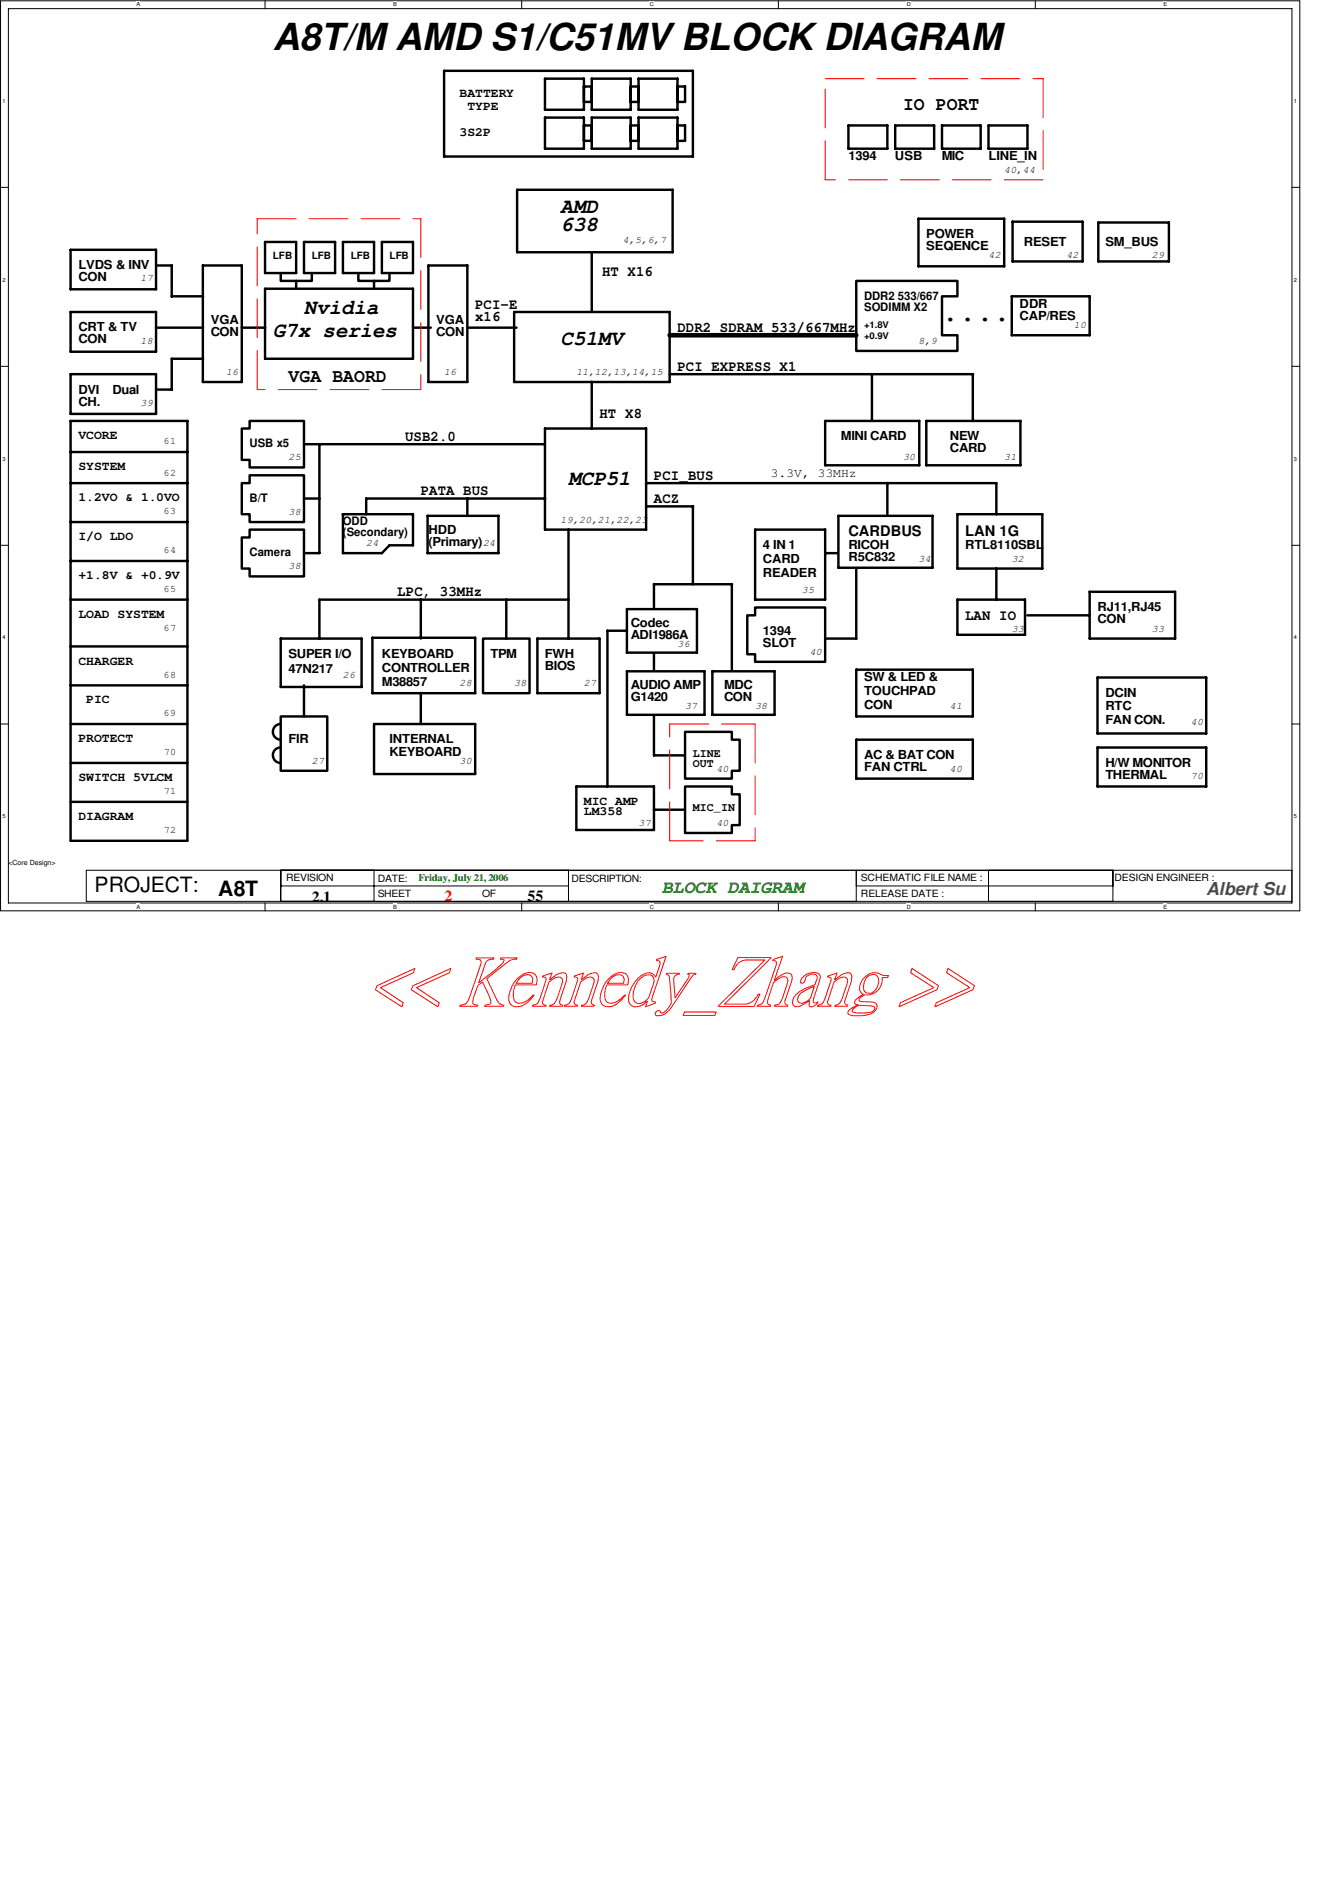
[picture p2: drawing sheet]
<svg xmlns="http://www.w3.org/2000/svg" width="210mm" height="297mm" viewBox="0 0 210 297" stroke-linecap="round" stroke-linejoin="round" font-family="sans-serif">
<path d="M.1 .1h203.4v142.5h-203.4zM1.3 1.4h200.9v140h-200.9z" fill="none" stroke="#000" stroke-width=".16"/>
<g fill="#fff">
<path d="M21.4 .3h.6v.9h-.6z"/>
<path d="M21.4 141.5h.6v1h-.6z"/>
</g>
<path d="M41.5 .1v1.3M41.5 141.4v1.2" fill="none" stroke="#000" stroke-width=".16"/>
<g fill="#fff">
<path d="M61.6 .3h.5v.9h-.5z"/>
<path d="M61.6 141.5h.5v1h-.5z"/>
</g>
<path d="M81.7 .1v1.3M81.7 141.4v1.2" fill="none" stroke="#000" stroke-width=".16"/>
<g fill="#fff">
<path d="M101.7 .3h.7v.9h-.7z"/>
<path d="M101.7 141.5h.7v1h-.7z"/>
</g>
<path d="M121.8 .1v1.3M121.8 141.4v1.2" fill="none" stroke="#000" stroke-width=".16"/>
<g fill="#fff">
<path d="M141.9 .3h.7v.9h-.7z"/>
<path d="M141.9 141.5h.7v1h-.7z"/>
</g>
<path d="M162.1 .1v1.3M162.1 141.4v1.2" fill="none" stroke="#000" stroke-width=".16"/>
<g fill="#fff">
<path d="M182.1 .3h.6v.9h-.6z"/>
<path d="M182.1 141.5h.6v1h-.6z"/>
<path d="M.4 15.3h.5v1h-.5z"/>
<path d="M202.5 15.3h.5v1h-.5z"/>
<path d="M.4 43.3h.5v1h-.5z"/>
<path d="M202.5 43.3h.5v1h-.5z"/>
</g>
<path d="M.1 29.3h1.2M202.2 29.3h1.3" fill="none" stroke="#000" stroke-width=".16"/>
<g fill="#fff">
<path d="M.4 71.3h.5v1h-.5z"/>
<path d="M202.5 71.3h.5v1h-.5z"/>
</g>
<path d="M.1 57.4h1.2M202.2 57.4h1.3" fill="none" stroke="#000" stroke-width=".16"/>
<g fill="#fff">
<path d="M.4 99.4h.5v.9h-.5z"/>
<path d="M202.5 99.4h.5v.9h-.5z"/>
</g>
<path d="M.1 85.4h1.2M202.2 85.4h1.3" fill="none" stroke="#000" stroke-width=".16"/>
<g fill="#fff">
<path d="M.4 127.3h.5v1.1h-.5z"/>
<path d="M202.5 127.3h.5v1.1h-.5z"/>
</g>
<path d="M.1 113.4h1.2M202.2 113.4h1.3M13.5 136.3h188.7v4.8h-188.7zM43.9 136.3v4.8M43.9 138.7h45.1M58.5 136.3v4.8M89 136.3v4.8M134 138.7h40.2M134 136.3v4.8M154.7 136.3v4.8M174.2 136.3v4.8" fill="none" stroke="#000" stroke-width=".16"/>
<g fill="none" stroke="#000" stroke-width=".38">
<path d="M69.5 11.1h39v13.4h-39zM85.3 12.3h6.1v4.9h-6.1zM85.3 18.4h6.1v4.9h-6.1zM91.4 13.5h1.2M91.4 16h1.2M91.4 19.6h1.2M92.6 12.3h6.1v4.9h-6.1zM92.6 18.4h6.1v4.9h-6.1zM98.7 13.5h1.2M98.7 16h1.2M98.7 19.6h1.2M99.9 12.3h6.1v4.9h-6.1z"/>
<path d="M99.9 18.4h6.1v4.9h-6.1zM106 13.5h1.2v2.5h-1.2M106 19.6h1.2v2.5h-1.2M132.8 19.6h6.1v3.7h-6.1zM140.1 19.6h6.1v3.7h-6.1zM147.4 19.6h6.1v3.7h-6.1zM154.7 19.6h6.1v3.7h-6.1zM11 39.1h13.4v6.2h-13.4zM41.5 37.9h4.9v4.9h-4.9zM47.6 37.9h4.9v4.9h-4.9zM53.7 37.9h4.8v4.9h-4.8zM59.8 37.9h4.8v4.9h-4.8z"/>
<path d="M80.9 29.7h24.4v9.8h-24.4zM91.4 22.1h1.2M92.6 39.7v9.2M98.7 22.1h1.2M143.8 34.2h13.4v7.5h-13.4zM158.5 34.7h11v6.2h-11zM171.9 34.8h11.1v6.1h-11.1zM11 48.9h13.4v6.2h-13.4zM11 58.6h13.4v6.2h-13.4zM24.4 51.3h7.4M24.4 41.6h2.5M26.9 41.6v4.8"/>
<path d="M26.9 46.4h4.9M31.7 41.6h6.1v18.2h-6.1zM31.8 56.2h-4.9v4.8M37.8 51.3h3.7M41.5 45.2h23.1v11h-23.1zM43.9 42.8v1.2h2.5M48.8 42.8v1.2h-2.4v1.2M56.1 42.8v1.2h2.4M61 42.8v1.2h-2.5v1.2M64.6 51.3h2.8M67.1 41.6h6.1v18.2h-6.1zM73.2 51.3h7.7"/>
<path d="M80.5 48.9h24.3v10.9h-24.3zM92.6 59.8v7.3M104.8 58.6h47.5M134 44h15.9v2.4h-2.5v6.1h2.5v2.4h-15.9zM136.5 58.6v7.3M152.3 58.6v7.3M158.4 46.4h12.2v6.1h-12.2zM11 65.9h18.3v65.8h-18.3zM11 75.6h18.3M11 70.8h18.3M24.4 61h2.5M37.8 75.6h1.3v-1.2h8.5v7.3h-8.5v-1.2h-1.3z"/>
<path d="M37.8 67.1h1.3v-1.2h8.5v7.3h-8.5v-1.2h-1.3zM47.6 69.6h37.7M47.6 78.1h2.4M50 69.6v17h-2.4M73.2 78.1v2.4M85.3 67.1h15.8v15.8h-15.8zM85.3 78.1h-28v2.4M101.1 75.6h54.9v4.9M101.1 79.3h7.4M108.5 79.3v12.2M129.2 65.9h14.7v7h-14.7zM138.9 75.6v4.9"/>
<path d="M145 65.9h14.7v7h-14.7zM11 93.9h18.3M11 87.8h18.3M11 81.7h18.3M37.8 84.2h1.3v-1.3h8.5v7.4h-8.5v-1.3h-1.3zM43.9 100h12.7v7.6h-12.7zM53.6 80.5h11M53.7 80.5v6.1h6.1l1.2-1.3M58.3 99.9h16.1v8.6h-16.1zM64.6 80.5v4.9h-3.6M65.9 93.9v6.1M66.9 80.8h11.1v5.8h-11.1z"/>
<path d="M75.6 100h7.3v8.5h-7.3zM79.2 93.9v6.1M84.1 100h9.8v8.5h-9.8zM89 93.9h-39v6.1M89 82.9v17.1M95 98.8h3M95.1 98.8v24.3M98.1 95.4h11v6.8h-11zM102.4 91.5h12.2M102.4 91.4v3.7M114.6 91.4v13.5M117 96.4h1.2v-1.3h11v8.5h-11v-1.2h-1.2z"/>
<path d="M118.2 82.9h11v11h-11zM129.2 86.6h1.9M129.2 100h4.8M131.2 80.8h14.8v8.1h-14.8zM134 89v11M149.9 93.9h10.5v5.5h-10.5zM149.9 80.5h13.3v8.5h-13.3zM156 89v4.9M160.8 96.4h9.8M170.6 92.7h13.3v7.3h-13.3zM11 101.2h18.3M11 107.3h18.3"/>
<path d="M11 113.4h18.3M11 119.5h18.3M43.9 113.4a1.23 1.23 0 0 0-1.2 1.2 1.23 1.23 0 0 0 1.2 1.2M43.9 117.1a1.21 1.21 0 0 0-1.2 1.2 1.21 1.21 0 0 0 1.2 1.2M43.9 112.2h7.3v8.5h-7.3zM47.6 107.3v4.9M58.5 113.4h15.9v7.8h-15.9zM65.9 108.5v4.9M98.1 105.1h12.2v6.8h-12.2zM102.4 102.4v2.5M102.4 112.1v6.2h4.7M107.2 114.6h7.4v1.2h1.2v4.9h-1.2v1.2h-7.4z"/>
<path d="M111.5 105.1h9.7v6.8h-9.7zM134 104.9h18.3v7.3h-18.3zM134 115.8h18.3v6.1h-18.3zM171.8 117.1h17v6h-17zM171.8 106.1h17v8.8h-17zM11 125.6h18.3M90.2 123.1h12.2v6.9h-12.2zM102.4 126.8h4.8M107.2 123.1h7.4v1.3h1.2v4.8h-1.2v1.2h-7.4z"/>
</g>
<path d="M104.8 52.5h29.2" fill="none" stroke="#000" stroke-width=".72"/>
<path d="M129.2 12.3h34.1M163.3 12.3v15.9M40.3 34.2h25.6M65.9 34.2v26.8M129.2 28.2v-15.9M163.3 28.2h-34.1M40.3 61v-26.8M65.9 61h-25.6M104.8 113.4h13.4M118.2 113.4v18.3M104.8 131.7v-18.3M118.2 131.7h-13.4" fill="none" stroke="#f00" stroke-width=".16" stroke-dasharray="6.1 2"/>
<g fill="none" stroke="#f00" stroke-width=".16">
<path d="M59 154.3l5.9-2.7-.2 .7-5.1 2.3 3.5 2.4-.2 .6-4.1-2.6zM64.6 154.3l6-2.7-.2 .7-5.2 2.3 3.5 2.4-.2 .6-4.1-2.6zM74.5 150h2.8v.2a1.16 1.16 0 0 0-1.4 1l-1 2.7 2.4-1.8a4.6 4.6 0 0 0 1.6-1.8l-.6-.1 .1-.2h2.5v.2a2.34 2.34 0 0 0-1.9 .8l-2.8 2.2 1.7 3.6a1.03 1.03 0 0 0 1 .6l-.1 .2h-2.9v-.2a.87 .87 0 0 0 .9-.4l-.3-1.2-1-2-.7 .5-.8 2.5a.44 .44 0 0 0 .5 .6h.3l-.1 .2h-2.7l.1-.2a1.37 1.37 0 0 0 1.4-1.2l1.8-5.5a.55 .55 0 0 0-.8-.5zM80.9 153.3a2.45 2.45 0 0 1 2.6-.9 1.39 1.39 0 0 1 .4 1.8h-3.3a2.53 2.53 0 0 0 .1 2.7 1.5 1.5 0 0 0 1.7-.1l1.1-1h.1a3.6 3.6 0 0 1-2.7 1.8 1.21 1.21 0 0 1-1.3-1.4 5.6 5.6 0 0 1 1.3-2.9zM81.6 153a1.05 1.05 0 0 1 1.8 .2l-.1 .8h-2.5zM85 152.8l1.4-.4-.4 1 .7-.5a1.82 1.82 0 0 1 1.8-.5 1.37 1.37 0 0 1 0 1.6l-.9 2.9 .2 .4 .3 .1-.1 .2h-2l.1-.2a1.27 1.27 0 0 0 1.1-1.1l.8-2.4a.65 .65 0 0 0-.1-.8 .65 .65 0 0 0-.8-.1l-1.2 .8-1 3.2 .3 .4h.3l-.1 .2h-2v-.2a1.06 1.06 0 0 0 1.1-1l1-2.9-.2-.5h-.4zM89.9 152.8l1.5-.4-.4 1 .7-.5a1.82 1.82 0 0 1 1.7-.5 1.37 1.37 0 0 1 .1 1.6l-1 2.9 .1 .2 .4 .3v.2h-2l.1-.2a1.27 1.27 0 0 0 1.1-1.1l.8-2.4a.65 .65 0 0 0-.2-.8 .65 .65 0 0 0-.7-.1l-1.2 .8-1.1 3.2 .3 .4h.3v.2h-2.1l.1-.2a1.06 1.06 0 0 0 1.1-1l.9-2.9-.1-.5h-.4zM95.2 153.3a2.45 2.45 0 0 1 2.6-.9 1.39 1.39 0 0 1 .5 1.8h-3.3a2.53 2.53 0 0 0 0 2.7 1.5 1.5 0 0 0 1.7-.1l1.1-1h.1a3.6 3.6 0 0 1-2.7 1.8 1.21 1.21 0 0 1-1.3-1.4 5.6 5.6 0 0 1 1.3-2.9zM95.9 153a1.05 1.05 0 0 1 1.8 .2l-.1 .8h-2.5zM100.1 153.4l.3-.3a1.27 1.27 0 0 1 1.8-.1l.2 .5-.1 .5-.7 2.2a1.77 1.77 0 0 1-2 .9 1.45 1.45 0 0 1-.5-1.8 4.5 4.5 0 0 1 1-1.9zM102.8 150.2l1.5-.5-2.3 6.8a.42 .42 0 0 0 .6 .4v.2l-1.6 .5 .3-.8h-.1a1.71 1.71 0 0 1-2.6 .5 2.59 2.59 0 0 1 .2-2.7 3.9 3.9 0 0 1 2.8-2.3 1.37 1.37 0 0 1 1.1 .7l.6-2.2-.1-.3-.5-.1zM104.4 152.4h1.9v.2a.73 .73 0 0 0-.8 .8l.2 2.9 2.1-3.2 .1-.3-.1-.2h-.1v-.2h1.2v.2h-.3l-.4 .4-3.4 5.2a2.18 2.18 0 0 1-2.1 .8l-.1-.1a.47 .47 0 0 1 .3-.6 .47 .47 0 0 1 .6 .3 2.1 2.1 0 0 0 1.5-1.4l.1-.1-.1-1.4-.2-2.7-.2-.3-.3-.1z"/>
<path d="M107.1 158.5h5l-.2 .5h-5zM115.5 149.9h5.2l-7.3 7.3 3.8-.1 .7-.3 .8-1.1h.3l-1 1.9h-5.6l7.3-7.3h-3a2.04 2.04 0 0 0-1.8 1.5h-.3zM121 150.2l1.5-.5-1.3 3.8 .2-.1a2.82 2.82 0 0 1 2.2-1 .78 .78 0 0 1 .4 1.1l-1.1 3.3 .1 .5 .3 .1v.2h-2.1l.1-.2a1.24 1.24 0 0 0 1.2-1.1l.7-2.3a.69 .69 0 0 0 0-.9 .69 .69 0 0 0-.9-.1l-1.2 .9-.9 2.7a.53 .53 0 0 0 .4 .8v.2h-2.1l.1-.2a1.25 1.25 0 0 0 1.1-1.1l1.8-5.5a.45 .45 0 0 0-.6-.4zM125.2 155.7l.9-.6 1.4-.6-.5 1.5a1.66 1.66 0 0 1-1.9 1 .88 .88 0 0 1 .1-1.3zM125.6 153.1a2.24 2.24 0 0 1 2.5-.7 .7 .7 0 0 1 .2 1l-1 3.2 .1 .4 .6-.1a1.2 1.2 0 0 1-1.3 .7v-.2v-.7l-.6 .4a1.91 1.91 0 0 1-1.7 .5 1.39 1.39 0 0 1 .5-2.1l1.3-.8 1.4-.5a1.85 1.85 0 0 0 .3-1.3 .71 .71 0 0 0-1-.3 1.11 1.11 0 0 0-1 1.1 .39 .39 0 0 1-.6 .1zM129.6 152.8l1.4-.4-.4 1 .8-.5a1.82 1.82 0 0 1 1.7-.5 1.37 1.37 0 0 1 0 1.6l-.9 2.9v.2l.5 .3-.1 .2h-2l.1-.2a1.27 1.27 0 0 0 1.1-1.1l.8-2.4a.65 .65 0 0 0-.1-.8 .65 .65 0 0 0-.8-.1l-1.1 .8-1.1 3.2 .3 .4h.3l-.1 .2h-2l.1-.2a1.06 1.06 0 0 0 1-1l1-2.9-.1-.5h-.5zM133.5 158l.9-.6 1.8 .1 .5 .1 .2 .1a.91 .91 0 0 1-1.1 .9l-2.1-.1-.3-.2zM135 153.3a2.17 2.17 0 0 1 3.1-.6h1l-.2 .4h-.8a2.42 2.42 0 0 1-2.8 2.7l-.2 .1a.93 .93 0 0 0-.6 .7l.3 .2 1.6 .1a.79 .79 0 0 1 .9 .5 .79 .79 0 0 1-.4 1 2.95 2.95 0 0 1-1.9 .6h-1.5l-.5-.1-.3-.3a1.26 1.26 0 0 1 .9-1l.7-.2-.5-.2-.1-.2a1.33 1.33 0 0 1 .9-1l.5-.3a1.26 1.26 0 0 1-.3-2zM135.6 153.1a1.41 1.41 0 0 1 1.6-.4 1.86 1.86 0 0 1-1.2 2.8 .85 .85 0 0 1-.8-1.1l.1-.8zM142.7 151.6l4.2 2.7-.3 .7-5.9 2.6 .2-.6 5.3-2.4-3.7-2.3zM148.4 151.6l4.1 2.7-.2 .7-6 2.6 .3-.6 5.2-2.4-3.6-2.3z"/>
</g>
<text font-size="5.8" x="42.7" y="7.9">A8T/M AMD S1/C51MV BLOCK DIAGRAM</text>
<text font-size="4.5" x="147.4" y="50.2">....</text>
<g font-size="3.3">
<text x="87.8" y="33.4">AMD</text>
<text x="87.8" y="36.2">638</text>
<text x="42.7" y="52.8">G7x series</text>
<text x="47.6" y="49.2">Nvidia</text>
<text x="87.8" y="54.1">C51MV</text>
<text x="89" y="75.9">MCP51</text>
<text x="14.8" y="139.7">PROJECT:</text>
<text x="34.2" y="140.3">A8T</text>
</g>
<g font-size="2.9">
<text x="141.4" y="17.2">IO PORT</text>
<text x="45.2" y="59.9">VGA BAORD</text>
</g>
<text font-size="2.8" fill="#008000" x="103.6" y="139.9">BLOCK DAIGRAM</text>
<text font-size="2.8" fill="#00f" x="188.8" y="140.1">Albert Su</text>
<g font-size="2.4">
<text x="48.8" y="141.2">2.1</text>
<text x="82.5" y="141.1">55</text>
</g>
<text font-size="2.4" fill="#f00" x="69.6" y="141.1">2</text>
<g font-size="2.3">
<text x="94.2" y="43.2">HT X16</text>
<text x="74.4" y="48.3">PCI-E</text>
<text x="74.4" y="50.3">x16</text>
<text x="106" y="52">DDR2 SDRAM 533/667MHz</text>
<text x="106" y="58.1">PCI EXPRESS X1</text>
<text x="93.9" y="65.4">HT X8</text>
<text x="63.4" y="69">USB2.0</text>
<text x="65.9" y="77.6">PATA BUS</text>
<text x="102.4" y="75.1">PCI_BUS</text>
<text x="102.4" y="78.8">ACZ</text>
<text x="132.8" y="83.9">CARDBUS</text>
<text x="151.1" y="83.9">LAN 1G</text>
<text x="62.2" y="93.4">LPC, 33MHz</text>
<text x="151.1" y="97">LAN IO</text>
</g>
<g font-size="1.9">
<text x="71.9" y="15.2">BATTERY</text>
<text x="73.2" y="17.2">TYPE</text>
<text x="71.9" y="21.3">3S2P</text>
<text x="132.8" y="25.1">1394</text>
<text x="140.1" y="25.1">USB</text>
<text x="147.4" y="25.1">MIC</text>
<text x="154.7" y="25.1">LINE_IN</text>
<text x="145" y="37.3">POWER</text>
<text x="145" y="39.2">SEQENCE</text>
<text x="160.2" y="38.5">RESET</text>
<text x="173" y="38.5">SM_BUS</text>
<text x="12.3" y="42.2">LVDS &amp; INV</text>
<text x="12.3" y="44">CON</text>
<text x="12.3" y="51.9">CRT &amp; TV</text>
<text x="12.3" y="53.8">CON</text>
<text x="33" y="50.7">VGA</text>
<text x="33" y="52.5">CON</text>
<text x="68.3" y="50.7">VGA</text>
<text x="68.3" y="52.5">CON</text>
<text x="159.6" y="48.2">DDR</text>
<text x="159.6" y="50.1">CAP/RES</text>
<text x="12.3" y="61.6">DVI</text>
<text x="12.3" y="63.5">CH.</text>
<text x="17.6" y="61.6">Dual</text>
<text x="12.3" y="68.7">VCORE</text>
<text x="131.6" y="68.9">MINI CARD</text>
<text x="148.7" y="68.9">NEW</text>
<text x="148.7" y="70.8">CARD</text>
<text x="12.3" y="73.6">SYSTEM</text>
<text x="120.6" y="74.8">3.3V, 33MHz</text>
<text x="12.3" y="78.5">1.2VO &amp; 1.0VO</text>
<text x="67.1" y="83.6">HDD</text>
<text x="12.3" y="84.6">I/O LDO</text>
<text x="67.1" y="85.4">(Primary)</text>
<text x="119.4" y="86">4 IN 1</text>
<text x="119.4" y="88.1">CARD</text>
<text x="132.8" y="86">RICOH</text>
<text x="132.8" y="87.9">R5C832</text>
<text x="151.1" y="86">RTL8110SBL</text>
<text x="12.3" y="90.7">+1.8V &amp; +0.9V</text>
<text x="119.4" y="90.3">READER</text>
<text x="171.8" y="95.7">RJ11,RJ45</text>
<text x="12.3" y="96.7">LOAD SYSTEM</text>
<text x="98.7" y="98.2">Codec</text>
<text x="98.7" y="100">ADI1986A</text>
<text x="119.4" y="99.4">1394</text>
<text x="119.4" y="101.3">SLOT</text>
<text x="171.8" y="97.6">CON</text>
<text x="12.3" y="104.1">CHARGER</text>
<text x="45.2" y="105.5">47N217</text>
<text x="45.2" y="103">SUPER I/O</text>
<text x="59.8" y="103">KEYBOARD</text>
<text x="59.8" y="105.2">CONTROLLER</text>
<text x="59.8" y="107.4">M38857</text>
<text x="76.8" y="103">TPM</text>
<text x="85.3" y="103">FWH</text>
<text x="85.3" y="104.9">BIOS</text>
<text x="98.7" y="107.9">AUDIO AMP</text>
<text x="113.3" y="107.9">MDC</text>
<text x="135.3" y="106.7">SW &amp; LED &amp;</text>
<text x="13.5" y="110.2">PIC</text>
<text x="98.7" y="109.8">G1420</text>
<text x="113.3" y="109.8">CON</text>
<text x="135.3" y="108.8">TOUCHPAD</text>
<text x="135.3" y="111">CON</text>
<text x="173" y="109.1">DCIN</text>
<text x="173" y="111.3">RTC</text>
<text x="173" y="113.4">FAN CON.</text>
<text x="12.3" y="116.2">PROTECT</text>
<text x="45.2" y="116.4">FIR</text>
<text x="61" y="116.4">INTERNAL</text>
<text x="61" y="118.3">KEYBOARD</text>
<text x="135.3" y="118.9">AC &amp; BAT CON</text>
<text x="12.3" y="122.3">SWITCH 5VLCM</text>
<text x="91.4" y="126">MIC AMP</text>
<text x="135.3" y="120.7">FAN CTRL</text>
<text x="173" y="120.1">H/W MONITOR</text>
<text x="173" y="122">THERMAL</text>
<text x="12.3" y="128.4">DIAGRAM</text>
<text x="91.4" y="127.6">LM358</text>
</g>
<g font-size="1.8">
<text x="135.3" y="46.9">DDR2 533/667</text>
<text x="135.3" y="48.7">SODIMM X2</text>
<text x="39.1" y="70">USB x5</text>
<text x="39.1" y="78.5">B/T</text>
<text x="53.7" y="82.2">ODD</text>
<text x="53.7" y="84">(Secondary)</text>
<text x="39.1" y="87.1">Camera</text>
<text x="108.5" y="118.5">LINE</text>
<text x="108.5" y="120.1">OUT</text>
<text x="108.5" y="127">MIC_IN</text>
</g>
<g font-size="1.6">
<text x="157.2" y="27.1">40,44</text>
<text x="42.7" y="40.6">LFB</text>
<text x="48.8" y="40.6">LFB</text>
<text x="54.9" y="40.6">LFB</text>
<text x="61" y="40.6">LFB</text>
<text x="97.5" y="38">4,5,6,7</text>
<text x="154.7" y="40.5">42</text>
<text x="166.9" y="40.5">42</text>
<text x="180.3" y="40.5">29</text>
<text x="22" y="44.1">17</text>
<text x="22" y="53.8">18</text>
<text x="143.8" y="53.8">8,9</text>
<text x="168.1" y="51.4">10</text>
<text x="35.4" y="58.7">16</text>
<text x="69.5" y="58.7">16</text>
<text x="90.2" y="58.7">11,12,13,14,15</text>
<text x="22" y="63.6">39</text>
<text x="25.7" y="69.6">61</text>
<text x="25.7" y="74.5">62</text>
<text x="45.2" y="72.1">25</text>
<text x="141.4" y="72.1">30</text>
<text x="157.2" y="72.1">31</text>
<text x="25.7" y="80.5">63</text>
<text x="45.2" y="80.6">38</text>
<text x="87.8" y="81.8">19,20,21,22,23</text>
<text x="25.7" y="86.6">64</text>
<text x="45.2" y="89.2">38</text>
<text x="57.3" y="85.5">24</text>
<text x="75.6" y="85.5">24</text>
<text x="143.8" y="87.9">34</text>
<text x="158.4" y="87.9">32</text>
<text x="25.7" y="92.7">65</text>
<text x="125.5" y="92.8">35</text>
<text x="25.7" y="98.8">67</text>
<text x="106" y="101.3">36</text>
<text x="158.4" y="98.9">33</text>
<text x="180.3" y="98.9">33</text>
<text x="25.7" y="106.1">68</text>
<text x="53.7" y="106.2">26</text>
<text x="71.9" y="107.4">28</text>
<text x="80.5" y="107.4">38</text>
<text x="91.4" y="107.4">27</text>
<text x="126.7" y="102.5">40</text>
<text x="25.7" y="112.2">69</text>
<text x="107.2" y="111">37</text>
<text x="118.2" y="111">38</text>
<text x="148.7" y="111">41</text>
<text x="186.4" y="113.5">40</text>
<text x="25.7" y="118.3">70</text>
<text x="48.8" y="119.6">27</text>
<text x="71.9" y="119.6">30</text>
<text x="25.7" y="124.4">71</text>
<text x="112.1" y="120.8">40</text>
<text x="148.7" y="120.8">40</text>
<text x="186.4" y="122">70</text>
<text x="25.7" y="130.5">72</text>
<text x="99.9" y="129.3">37</text>
<text x="112.1" y="129.3">40</text>
<text x="44.8" y="138">REVISION</text>
<text x="134.7" y="138">SCHEMATIC FILE NAME :</text>
<text x="174.5" y="138">DESIGN ENGINEER :</text>
<text x="59.1" y="140.5">SHEET</text>
<text x="59.1" y="138">DATE:</text>
<text x="75.5" y="140.5">OF</text>
<text x="89.5" y="138">DESCRIPTION:</text>
<text x="134.7" y="140.5">RELEASE DATE :</text>
</g>
<text font-size="1.6" fill="#008000" x="65.5" y="138">Friday, July 21, 2006</text>
<g font-size="1.4">
<text x="135.3" y="51.4">+1.8V</text>
<text x="135.3" y="53.1">+0.9V</text>
</g>
<text font-size="1.1" x="1.3" y="135.5">&lt;Core Design&gt;</text>
<g font-size=".9">
<text x="21.4" y="1">A</text>
<text x="61.6" y="1">B</text>
<text x="101.7" y="1">C</text>
<text x="141.9" y="1">D</text>
<text x="182.1" y="1">E</text>
<text x=".4" y="16.1">1</text>
<text x="202.5" y="16.1">1</text>
<text x=".4" y="44.1">2</text>
<text x="202.5" y="44.1">2</text>
<text x=".4" y="72.1">3</text>
<text x="202.5" y="72.1">3</text>
<text x=".4" y="100.1">4</text>
<text x="202.5" y="100.1">4</text>
<text x=".4" y="128.1">5</text>
<text x="202.5" y="128.1">5</text>
<text x="21.4" y="142.3">A</text>
<text x="61.6" y="142.3">B</text>
<text x="101.7" y="142.3">C</text>
<text x="141.9" y="142.3">D</text>
<text x="182.1" y="142.3">E</text>
</g>
</svg>
